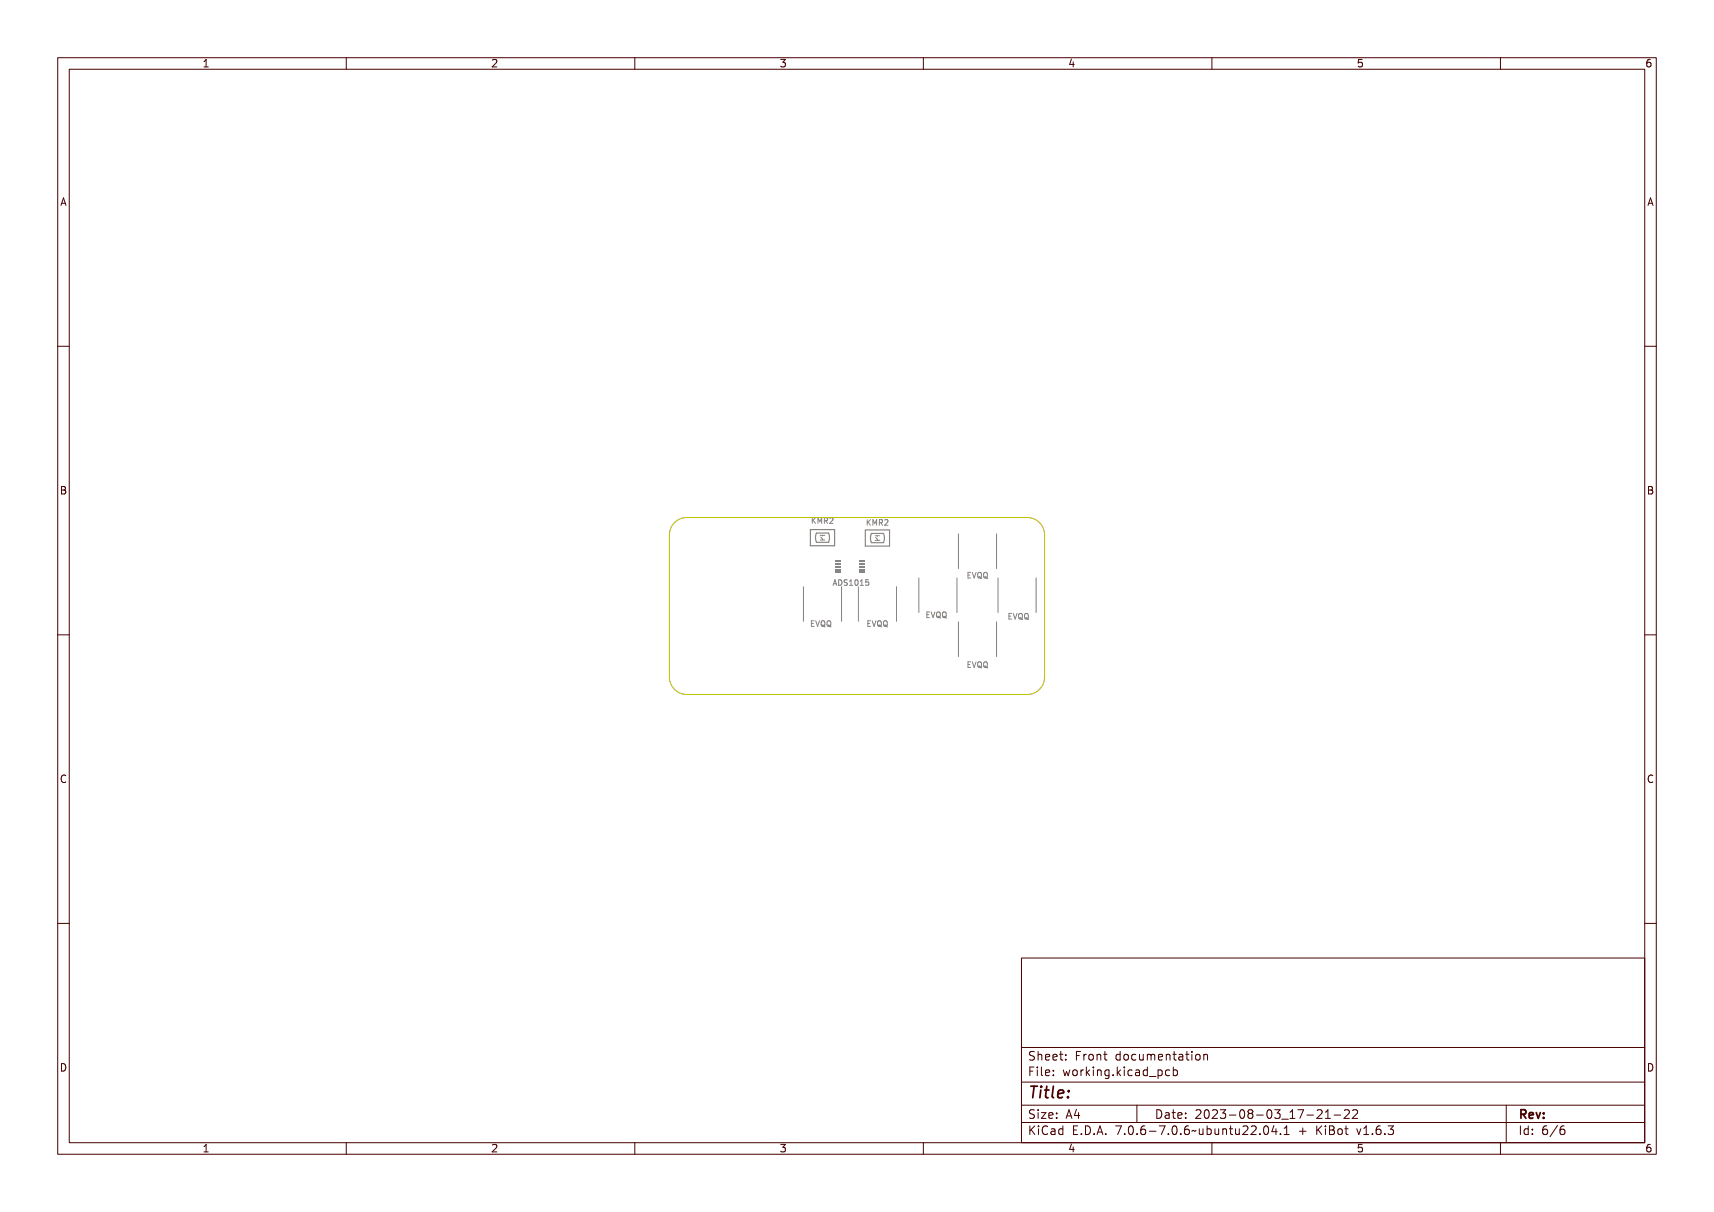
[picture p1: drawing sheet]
<svg xmlns="http://www.w3.org/2000/svg" width="297mm" height="210mm" viewBox="0 0 297 210" stroke-linecap="round" stroke-linejoin="round" font-family="sans-serif">
<g fill="none" stroke="#848484" stroke-width=".17">
<path d="M140.8 89.7v1M140.9 90.1l.4 .6M141.3 89.7l-.5 .6M141.5 89.8h.1v.4l.4-.4h.2l-.4 .4 .4 .5h-.2l-.3-.4-.1 .4h-.1zM142.3 89.8h.1l.2 .5 .2-.5h.1v.9h-.1v-.8l-.2 .5h-.1l-.1-.5v.8h-.1zM143.1 89.8h.2a.26 .26 0 0 1 .4 .2 .26 .26 0 0 1-.2 .3l.3 .4h-.2l-.3-.4h-.1v.4h-.1zM143.2 89.9h.1a.17 .17 0 0 1 .2 .2 .17 .17 0 0 1-.2 .1h-.1zM143.9 89.8a.34 .34 0 0 1 .5 .1 .34 .34 0 0 1-.2 .5l-.2 .2h.4v.1h-.5l.3-.4a.23 .23 0 0 0 0-.4 .23 .23 0 0 0-.3 .1zM150.3 90v1M150.4 90.5l.4 .5M150.8 90l-.5 .6M151 90.1h.2v.4l.4-.4h.1l-.4 .4 .4 .6h-.1l-.3-.5-.1 .5h-.2z"/>
<path d="M151.6 93.6h.8M151.6 92.8h.8M151.7 93.1l.3 .3v.2M151.8 90.1h.1l.2 .5 .2-.5h.2v1h-.2v-.9l-.1 .5h-.1l-.2-.5v.9h-.1zM152 92.8v.1M152.6 90.1h.3a.26 .26 0 0 1 .3 .2 .26 .26 0 0 1-.2 .3l.3 .5h-.1l-.4-.5h-.1v.5h-.1zM152.7 90.2h.2a.17 .17 0 0 1 .2 .2 .17 .17 0 0 1-.2 .1h-.2zM153.4 90.1a.34 .34 0 0 1 .5 .1 .34 .34 0 0 1-.2 .5l-.2 .2h.5v.2h-.6l.3-.5a.23 .23 0 0 0 .1-.4 .23 .23 0 0 0-.4 .1zM167.6 99.2h.6v.2h-.5v.2h.4v.1h-.4v.4h.5v.1h-.6zM168.3 99.2h.1l.3 .9 .2-.9h.1l-.3 1h-.1zM169.2 99.4l.1-.1a.3 .3 0 0 1 .4 .2l-.1 .9-.4-.3zM169.4 99.4a.38 .38 0 0 1 .2 .3 .38 .38 0 0 1-.2 .4l-.1-.4z"/>
<path d="M170 99.4l.1-.1a.3 .3 0 0 1 .4 .2l-.1 .9-.4-.3zM170.1 99.4a.38 .38 0 0 1 .3 .3 .38 .38 0 0 1-.3 .4l-.1-.4zM171 99.2l.1 .3-.1 .6 .1 .2M139.2 101.7v6M140.6 108h.3M141.1 107.6h-.5v.9h.5M141.2 107.6h.5v.1h-.4v.3h.4v.1h-.4v.4h.4v.1h-.5zM141.9 107.6h.1l.2 .9 .2-.9h.2l-.3 1h-.2zM142.8 107.7l.1-.1a.3 .3 0 0 1 .4 .3v.4l-.2 .3 .2 .1h-.1l-.2-.1a.5 .5 0 0 1-.4-.4 .5 .5 0 0 1 .2-.5zM142.9 107.7a.38 .38 0 0 1 .3 .4 .38 .38 0 0 1-.3 .4l-.1-.4zM143.5 107.7l.1-.1a.3 .3 0 0 1 .5 .3v.4l-.2 .3 .1 .1-.2-.1a.5 .5 0 0 1-.4-.4 .5 .5 0 0 1 .1-.5zM143.7 107.7a.38 .38 0 0 1 .3 .4 .38 .38 0 0 1-.3 .4l-.1-.4z"/>
<path d="M144.5 100.5h.2l.3 1h-.1l-.1-.3h-.3l-.1 .3h-.1zM144.6 100.6l.2 .5h-.3zM145.1 100.5a.49 .49 0 0 1 .6 .5 .49 .49 0 0 1-.6 .5zM145.2 100.6a.37 .37 0 0 1 .4 .4 .37 .37 0 0 1-.4 .4zM145.8 101.7v6M146 100.6l.3-.1h.2l-.1 .1a.19 .19 0 0 0-.3 0 .19 .19 0 0 0-.1 .2 .19 .19 0 0 0 .3 .1 .3 .3 0 0 1 .1 .5 .3 .3 0 0 1-.5-.1 .22 .22 0 0 0 .3 .1 .22 .22 0 0 0 .1-.3 .31 .31 0 0 1-.3-.2 .31 .31 0 0 1 0-.3zM146.7 100.6l.4-.1v.9h.2v.1h-.5v-.1h.2v-.8l-.3 .1zM147.5 100.6l.1-.1a.46 .46 0 0 1 .5 .5 .46 .46 0 0 1-.5 .5l-.1-.3zM147.7 100.6a.39 .39 0 0 1 .2 .4 .39 .39 0 0 1-.2 .4l-.1-.4zM148.3 100.6l.4-.1v.9h.2v.1h-.6v-.1h.2v-.8l-.2 .1zM148.7 101.7v6M149.1 100.5h.5v.1h-.4v.3a.32 .32 0 0 1 .4 .1 .32 .32 0 0 1-.1 .4 .32 .32 0 0 1-.5-.1 .25 .25 0 0 0 .4 .1 .25 .25 0 0 0 0-.4 .25 .25 0 0 0-.3 0z"/>
<path d="M150 100.4h.5M150 100.9l.4-.1 .2 .2-.1 .4h-.5M150.4 108h.3M150.8 107.6h-.4v.9h.4M150.9 107.6h.6v.1h-.4v.3h.4v.1h-.4v.4h.4v.1h-.6zM151.6 107.6h.2l.2 .9 .2-.9h.1l-.2 1h-.2zM152.5 107.7l.1-.1a.3 .3 0 0 1 .5 .3v.4l-.2 .3 .1 .1h-.1l-.1-.1a.5 .5 0 0 1-.4-.4 .5 .5 0 0 1 .1-.5zM152.7 107.7a.38 .38 0 0 1 .3 .4 .38 .38 0 0 1-.3 .4l-.1-.4zM153.3 107.7l.1-.1a.3 .3 0 0 1 .5 .3l-.2 .8-.4-.2zM153.5 107.7a.38 .38 0 0 1 .2 .4 .38 .38 0 0 1-.2 .4l-.1-.4zM155.3 101.7v6M159.2 100.1v6"/>
<path d="M160.6 106.5h.3M161.1 106h-.5v1h.5M161.2 106.1h.5v.1h-.4v.3h.4v.1h-.4v.3h.4v.2h-.5zM161.9 106.1h.1l.2 .8 .2-.8h.2l-.3 1h-.2zM162.8 106.2l.1-.1a.3 .3 0 0 1 .4 .3l-.1 .8-.4-.3zM162.9 106.2a.38 .38 0 0 1 .3 .4 .38 .38 0 0 1-.3 .3l-.1-.3zM163.5 106.2l.1-.1a.3 .3 0 0 1 .5 .3v.3l-.2 .3 .1 .2-.2-.1a.5 .5 0 0 1-.4-.4 .5 .5 0 0 1 .1-.5zM163.7 106.2a.38 .38 0 0 1 .3 .4 .38 .38 0 0 1-.3 .3l-.1-.3zM165.8 100.1v6M167.6 114.7h.6v.1h-.5v.3h.4v.1h-.4v.4h.5v.1h-.6zM168.3 114.7h.1l.3 .9 .2-.9h.1l-.3 1h-.1zM169.2 114.8h.1a.3 .3 0 0 1 .4 .2l-.1 .9-.4-.3z"/>
<path d="M169.4 114.8a.38 .38 0 0 1 .2 .4 .38 .38 0 0 1-.2 .4l-.1-.4zM170 114.8h.1a.3 .3 0 0 1 .4 .2l-.1 .9-.4-.3zM170.1 114.8a.38 .38 0 0 1 .3 .4 .38 .38 0 0 1-.3 .4l-.1-.4zM171 114.7l.1 .3-.1 .6 .1 .1M174.8 106.8h.4M175.3 106.3h-.5v1h.5M175.4 106.4h.5v.1h-.4v.2h.4v.2h-.4v.3h.5v.1h-.6zM176.1 106.4h.1l.2 .8 .3-.8h.1l-.3 .9h-.1zM177 106.5l.1-.1a.3 .3 0 0 1 .4 .2v.4l-.1 .3 .1 .1-.1 .1-.2-.2a.5 .5 0 0 1-.4-.3 .5 .5 0 0 1 .2-.5zM177.1 106.5a.38 .38 0 0 1 .3 .3 .38 .38 0 0 1-.3 .4l-.1-.4zM177.8 106.5l.1-.1a.3 .3 0 0 1 .4 .2l-.1 .9-.4-.3zM177.9 106.5a.38 .38 0 0 1 .3 .3 .38 .38 0 0 1-.3 .4l-.1-.4z"/>
<circle cx="147.8" cy="101" r=".09"/>
</g>
<path d="M149.9 91.8h4.2v2.8h-4.2zM151 92.4h2.1a2.09 2.09 0 0 1 0 1.6h-2.1a2.09 2.09 0 0 1 0-1.6z" fill="none" stroke="#848484" stroke-width=".2"/>
<g fill="#848484">
<path d="M144.8 97.1h1v.2h-1z" fill-rule="evenodd"/>
<path d="M148.8 97.1h1v.2h-1z" fill-rule="evenodd"/>
<path d="M144.8 97.6h1v.2h-1z" fill-rule="evenodd"/>
<path d="M148.8 97.6h1v.2h-1z" fill-rule="evenodd"/>
<path d="M144.8 98.1h1v.2h-1z" fill-rule="evenodd"/>
<path d="M148.8 98.1h1v.2h-1z" fill-rule="evenodd"/>
<path d="M144.8 98.6h1v.2h-1z" fill-rule="evenodd"/>
<path d="M148.8 98.6h1v.2h-1z" fill-rule="evenodd"/>
<path d="M144.8 99.1h1v.2h-1z" fill-rule="evenodd"/>
<path d="M148.8 99.1h1v.2h-1z" fill-rule="evenodd"/>
</g>
<path d="M142.1 93.6h.8M142.1 92.8h.8M142.2 93.1l.3 .3v.2M142.5 92.8v.1M166.1 92.5v6M172.7 92.5v6M166.1 107.8v6M172.7 107.8v6M172.9 100.1v6M179.5 100.1v6" fill="none" stroke="#848484" stroke-width=".17"/>
<path d="M140.4 91.8h4.2v2.8h-4.2zM141.5 92.4h2.1a2.09 2.09 0 0 1 0 1.6h-2.1a2.09 2.09 0 0 1 0-1.6z" fill="none" stroke="#848484" stroke-width=".2"/>
<path d="M117.1 90.3l1.2-.5 .7-.1h59a3 3 0 0 1 3 3v24.6a3 3 0 0 1-3 3h-59a3 3 0 0 1-3-3v-24.6a2.99 2.99 0 0 1 1.1-2.4z" fill="none" stroke="#c2c200" stroke-width=".17"/>
<g fill="none" stroke="#480000" stroke-width=".17">
<path d="M10 10h277v190h-277zM12 12h273v186h-273zM60 10v2M110 10v2M160 10v2M210 10v2M260 10v2M10 60h2M285 60h2M10 110h2M285 110h2M10 160h2"/>
<path d="M285 160h2M177 166h108v32h-108zM60 198v2M110 198v2M160 198v2M177 181.5h108M177 187.5h108M177 191.5h108M177 194.5h108M178.1 195.2h.2v.6l.6-.6h.3l-.6 .6 .6 .8h-.2l-.5-.7-.2 .2v.5h-.2zM178.2 185h.9v.2h-.7v.4h.6v.2h-.6v.7h-.2zM178.3 182.4l.5-.1h.2v.2a.31 .31 0 0 0-.5-.1 .31 .31 0 0 0 0 .5 .5 .5 0 0 1 .6 .6 .5 .5 0 0 1-.8 .2l-.1-.2a.34 .34 0 0 0 .4 .1 .34 .34 0 0 0 .1-.5 .47 .47 0 0 1-.5-.2 .47 .47 0 0 1 .1-.5z"/>
<path d="M178.3 192.5l.5-.1h.2v.2a.31 .31 0 0 0-.5-.1 .31 .31 0 0 0 0 .5 .5 .5 0 0 1 .6 .6 .5 .5 0 0 1-.8 .2l-.1-.2a.34 .34 0 0 0 .4 .1 .34 .34 0 0 0 .1-.5 .47 .47 0 0 1-.5-.2 .47 .47 0 0 1 .1-.5zM179.4 182.2h.2v.6a.35 .35 0 0 1 .4-.1 .35 .35 0 0 1 .2 .4v.6h-.2v-.8h-.4v.8h-.2zM179.5 185.4h.4v.9h.4v.2h-.9v-.2h.3v-.8h-.2zM179.5 192.8h.4v.9h.4v.1h-.9v-.1h.3v-.8h-.2zM179.5 195.6h.4v.9h.4v.1h-.9v-.1h.3v-.8h-.2zM179.7 184.9h.2v.3h-.2zM179.7 192.3h.2v.3h-.2zM179.7 195.1h.2v.3h-.2zM180.6 184.9h.4v1.3l.4 .1v.2l-.5-.2v-1.2h-.3zM180.6 192.8h.8v.1l-.6 .8h.6v.1h-.8v-.1l.6-.8h-.6zM180.7 182.8a.49 .49 0 0 1 .6-.1 .49 .49 0 0 1 .2 .5h-.8a.42 .42 0 0 0 .3 .4 .42 .42 0 0 0 .4-.1v.2a.6 .6 0 0 1-.8-.1 .6 .6 0 0 1 .1-.8zM180.7 195.4l.5-.2h.3v.2a.43 .43 0 0 0-.6 0 .43 .43 0 0 0-.2 .5 .43 .43 0 0 0 .2 .5 .43 .43 0 0 0 .6 0v.2a.66 .66 0 0 1-.8-.1 .66 .66 0 0 1-.1-.8z"/>
<path d="M180.8 182.9l.4-.1 .1 .3h-.6zM181.8 195.6h.2a.45 .45 0 0 1 .5 0 .45 .45 0 0 1 .1 .4v.6h-.1v-.1a.38 .38 0 0 1-.5 .2 .38 .38 0 0 1-.2-.5 .38 .38 0 0 1 .4-.2h.3a.35 .35 0 0 0-.3-.4 .35 .35 0 0 0-.4 .2zM181.9 182.8a.49 .49 0 0 1 .6-.1 .49 .49 0 0 1 .2 .5h-.8a.42 .42 0 0 0 .3 .4 .42 .42 0 0 0 .5-.1v.2a.6 .6 0 0 1-.9-.1 .6 .6 0 0 1 .1-.8zM181.9 185.5a.49 .49 0 0 1 .6-.1 .49 .49 0 0 1 .2 .5h-.8a.42 .42 0 0 0 .3 .4 .42 .42 0 0 0 .5-.1v.2a.6 .6 0 0 1-.9-.1 .6 .6 0 0 1 .1-.8zM181.9 192.9a.49 .49 0 0 1 .6-.1 .49 .49 0 0 1 .2 .5h-.8a.42 .42 0 0 0 .3 .4 .42 .42 0 0 0 .5-.1v.2a.6 .6 0 0 1-.9-.1 .6 .6 0 0 1 .1-.8zM182 196.2l.5-.1a.31 .31 0 0 1-.2 .4 .31 .31 0 0 1-.4-.1zM182 182.9l.4-.1 .1 .3h-.6zM182 185.6l.4-.1 .1 .3h-.6zM182 193l.4-.1 .1 .3h-.6zM183 195.7l.4-.2 .2 .2v-.6h.2v1.5h-.2v-.1a.42 .42 0 0 1-.5 .1 .42 .42 0 0 1-.2-.5zM183.2 195.8l.1-.1a.4 .4 0 0 1 .3 .4 .4 .4 0 0 1-.3 .4l-.2-.2zM183.2 182.3h.2v.4h.4v.1h-.4l.1 .8h.3v.1h-.2a.3 .3 0 0 1-.4-.3v-.6h-.3v-.1h.3z"/>
<path d="M183.3 185.4h.2v.3h-.2zM183.3 186.2h.2v.3h-.2zM183.3 192.8h.2v.3h-.2zM183.3 193.6h.2v.2h-.2zM184.5 182.7h.2v.3h-.2zM184.5 183.5h.2v.2h-.2zM185.2 185.4h.2l.2 .8 .1-.5h.2l.2 .5 .1-.8h.2l-.2 1.1h-.2l-.2-.7-.2 .7h-.1zM185.4 195.2h.9v.2h-.7v.4h.6v.2h-.6v.5h.7v.1h-.9zM185.7 192.4h.2l.5 1.4h-.2l-.1-.3h-.5l-.1 .3h-.2zM185.8 192.6l.2 .7h-.4zM186.6 182.3h.9v.2h-.7v.4h.6v.2h-.6v.6h-.2zM186.7 185.5a.52 .52 0 0 1 .8 .4 .52 .52 0 0 1-.8 .4l-.1-.4z"/>
<path d="M186.8 185.6l.1-.1a.39 .39 0 0 1 .4 .4 .39 .39 0 0 1-.4 .4l-.1-.2zM186.9 196.4h.2v.2h-.2zM187.1 192.4h.2v.9h.2v.2h-.2v.3h-.2v-.3h-.6v-.2zM187.1 192.6v.7h-.4zM187.8 195.2a.76 .76 0 0 1 .9 .7 .76 .76 0 0 1-.9 .7zM188 195.4a.57 .57 0 0 1 .5 .5 .57 .57 0 0 1-.5 .6zM188 182.7h.2v.2a.3 .3 0 0 1 .3-.3 .3 .3 0 0 1 .3 .3 .37 .37 0 0 0-.5-.1 .37 .37 0 0 0-.1 .4v.5h-.2zM188 185.4h.2v.2a.3 .3 0 0 1 .3-.3 .3 .3 0 0 1 .3 .3 .37 .37 0 0 0-.5-.1 .37 .37 0 0 0-.1 .4v.6h-.2zM189.1 184.9h.1v.9l.5-.4h.2l-.4 .4 .5 .7h-.2l-.4-.6-.2 .1v.5h-.1zM189.1 182.8a.52 .52 0 0 1 .8 .4 .52 .52 0 0 1-.8 .4l-.1-.4zM189.2 182.9l.1-.1a.39 .39 0 0 1 .4 .4 .39 .39 0 0 1-.4 .4l-.1-.2zM189.3 196.4h.3v.2h-.3z"/>
<path d="M190.2 182.7h.2v.1a.35 .35 0 0 1 .4-.1 .35 .35 0 0 1 .3 .4v.6h-.2l-.1-.8h-.3l-.1 .8h-.2zM190.3 185.4h.4v.9h.4v.2h-.9v-.2h.4v-.8h-.3zM190.5 195.2h.3l.4 1.4h-.2l-.1-.3h-.5l-.1 .3h-.2zM190.6 184.9h.1v.3h-.1zM190.6 195.4l.2 .7h-.4zM191.4 185.4h.2v.1a.35 .35 0 0 1 .4-.1 .35 .35 0 0 1 .3 .4v.7h-.2l-.1-.9h-.3l-.1 .9h-.2zM191.7 182.3h.1v.4h.4v.1h-.4l.1 .8h.3v.1h-.2a.3 .3 0 0 1-.3-.3v-.6h-.3v-.1h.3zM191.7 196.4h.3v.2h-.3zM192.7 185.5l.3-.2 .3 .2v-.1h.2v1a.53 .53 0 0 1-.8 .4v-.2a.36 .36 0 0 0 .4 .1 .36 .36 0 0 0 .2-.4l-.1 .1a.53 .53 0 0 1-.7-.3 .53 .53 0 0 1 .2-.6zM192.8 185.6l.1-.1a.39 .39 0 0 1 .4 .4 .39 .39 0 0 1-.4 .4l-.1-.2zM193.8 195.2h.9l-.5 1.4h-.2l.5-1.2h-.7zM193.9 182.8l.3-.2 .3 .2v-.6h.2v1.5h-.2v-.1a.42 .42 0 0 1-.6 .1 .42 .42 0 0 1-.1-.5z"/>
<path d="M194.1 182.8a.4 .4 0 0 1 .4 .4 .4 .4 0 0 1-.4 .4l-.2-.4zM194.1 186.2h.3v.3h-.3zM195.1 184.9h.2v.9l.4-.4h.3l-.5 .4 .5 .7h-.2l-.4-.6-.1 .1v.5h-.2zM195.1 182.8a.52 .52 0 0 1 .8 .4 .52 .52 0 0 1-.8 .4l-.1-.4zM195.2 182.9l.1-.1a.39 .39 0 0 1 .4 .4 .39 .39 0 0 1-.4 .4l-.1-.2zM195.3 196.4h.3v.2h-.3zM196.3 185.4h.5v.9h.3v.2h-.9v-.2h.4v-.8h-.3zM196.3 195.4a.5 .5 0 0 1 .7-.1 .5 .5 0 0 1 .1 .6 .52 .52 0 0 1-.4 .8 .52 .52 0 0 1-.5-.8zM196.4 182.8a.39 .39 0 0 1 .4-.2 .39 .39 0 0 1 .3 .3 .4 .4 0 0 0-.6 0 .4 .4 0 0 0 0 .6 .4 .4 0 0 0 .6 0 .41 .41 0 0 1-.4 .3 .41 .41 0 0 1-.4-.3v-.5zM196.5 195.4a.57 .57 0 0 1 .4 .9l-.3 .2a.86 .86 0 0 1-.1-1.1zM196.6 184.9h.2v.3h-.2zM197 191.5v3"/>
<path d="M197.4 182.7h.2v.8l.2 .1 .3-.2v-.7h.2v1h-.2v-.1a.35 .35 0 0 1-.4 .2 .35 .35 0 0 1-.3-.5zM197.6 185.5a.39 .39 0 0 1 .4-.2 .39 .39 0 0 1 .3 .3 .4 .4 0 0 0-.6 0 .4 .4 0 0 0 0 .6 .4 .4 0 0 0 .6 0 .41 .41 0 0 1-.4 .3 .41 .41 0 0 1-.4-.3v-.5zM197.7 196.4h.3v.2h-.3zM198.6 182.7h.1l.2-.1a.22 .22 0 0 0 .2 .2 .22 .22 0 0 0 .2-.2l.2 .3 .1 .8h-.2v-.8l-.1-.1-.2 .1v.8h-.1v-.8l-.2-.1-.1 .1v.8h-.1zM198.7 185.4h.1a.45 .45 0 0 1 .5 0 .45 .45 0 0 1 .2 .4v.7h-.2v-.2a.38 .38 0 0 1-.5 .2 .38 .38 0 0 1-.2-.5 .38 .38 0 0 1 .5-.2h.2a.35 .35 0 0 0-.3-.4 .35 .35 0 0 0-.3 .2zM198.7 195.4l.5-.2h.2v.2a.43 .43 0 0 0-.5 0 .43 .43 0 0 0-.1 .5 .48 .48 0 0 1 .7 0 .48 .48 0 0 1-.1 .7 .48 .48 0 0 1-.7-.1l-.1-.6zM198.8 186l.5-.1a.31 .31 0 0 1-.1 .4 .31 .31 0 0 1-.4-.1zM198.9 195.9a.29 .29 0 0 1 .4 .1 .29 .29 0 0 1-.1 .4 .29 .29 0 0 1-.4-.1zM199.9 185.5l.3-.2 .3 .2v-.6h.2v1.6h-.2v-.2a.42 .42 0 0 1-.5 .1 .42 .42 0 0 1-.2-.5zM199.9 182.8a.49 .49 0 0 1 .6-.1 .49 .49 0 0 1 .2 .5h-.7a.42 .42 0 0 0 .2 .4 .42 .42 0 0 0 .5-.1v.2a.6 .6 0 0 1-.8-.1 .6 .6 0 0 1 0-.8zM200 196h.5v.2h-.5zM200 185.6l.1-.1a.39 .39 0 0 1 .4 .4 .39 .39 0 0 1-.4 .4l-.1-.2z"/>
<path d="M200.1 182.9l.3-.1 .2 .3h-.6zM200.1 192.4a.76 .76 0 0 1 1 .7 .76 .76 0 0 1-1 .7zM200.3 192.6a.57 .57 0 0 1 .6 .5 .57 .57 0 0 1-.6 .6zM200.9 186.8l1.2 .1zM201 195.2h.9l-.5 1.4h-.2l.5-1.2h-.7zM201.1 182.7h.1v.1a.35 .35 0 0 1 .5-.1 .35 .35 0 0 1 .2 .4v.6h-.2v-.8h-.4l-.1 .8h-.1zM201.4 192.8h.2a.45 .45 0 0 1 .5 0 .45 .45 0 0 1 .1 .4v.6h-.1v-.1a.38 .38 0 0 1-.5 .2 .38 .38 0 0 1-.2-.5 .38 .38 0 0 1 .4-.2h.3a.35 .35 0 0 0-.3-.4 .35 .35 0 0 0-.4 .2zM201.6 193.4l.5-.1a.31 .31 0 0 1-.2 .4 .31 .31 0 0 1-.4-.1zM202.2 185.4h.2v.1a.46 .46 0 0 1 .6 0 .46 .46 0 0 1 .1 .6 .39 .39 0 0 1-.2 .4 .39 .39 0 0 1-.5-.2v.6h-.2zM202.5 182.3h.2v.4h.4v.1h-.4v.8h.4v.1h-.2a.3 .3 0 0 1-.4-.3v-.6h-.3v-.1h.3zM202.5 185.6l.1-.1a.4 .4 0 0 1 .4 .4 .4 .4 0 0 1-.4 .4l-.2-.2zM202.5 196.4h.3v.2h-.3z"/>
<path d="M202.8 192.4h.2v.4h.4v.1h-.4l.1 .8h.3v.1h-.2a.3 .3 0 0 1-.4-.3v-.6h-.3v-.1h.3zM203.5 182.7h.2a.45 .45 0 0 1 .4 0 .45 .45 0 0 1 .2 .4v.6h-.2v-.1a.38 .38 0 0 1-.5 .2 .38 .38 0 0 1-.2-.5 .38 .38 0 0 1 .5-.2h.2a.35 .35 0 0 0-.2-.4 .35 .35 0 0 0-.4 .2zM203.5 195.4a.5 .5 0 0 1 .7-.1 .5 .5 0 0 1 .1 .6 .52 .52 0 0 1-.4 .8 .52 .52 0 0 1-.5-.8zM203.6 185.5a.39 .39 0 0 1 .4-.2 .39 .39 0 0 1 .3 .3 .4 .4 0 0 0-.5 0 .4 .4 0 0 0 0 .6 .4 .4 0 0 0 .5 0 .41 .41 0 0 1-.4 .3 .41 .41 0 0 1-.4-.3v-.5zM203.7 183.3l.4-.1a.31 .31 0 0 1-.1 .4 .31 .31 0 0 1-.4-.1zM203.7 195.4a.57 .57 0 0 1 .4 .9l-.2 .2a.86 .86 0 0 1-.2-1.1zM203.9 192.9a.49 .49 0 0 1 .6-.1 .49 .49 0 0 1 .2 .5h-.8a.42 .42 0 0 0 .3 .4 .42 .42 0 0 0 .5-.1v.2a.6 .6 0 0 1-.9-.1 .6 .6 0 0 1 .1-.8zM204 193l.4-.1 .1 .3h-.6zM204.7 184.9h.1v.6a.45 .45 0 0 1 .7 0 .45 .45 0 0 1 0 .6 .39 .39 0 0 1-.2 .4 .39 .39 0 0 1-.5-.2v.2h-.1zM204.9 182.3h.2v.4h.4v.1h-.4v.8h.4v.1h-.2a.3 .3 0 0 1-.4-.3v-.6h-.3v-.1h.3zM204.9 185.6l.1-.1a.39 .39 0 0 1 .4 .4 .39 .39 0 0 1-.4 .4l-.1-.2zM204.9 196.4h.3v.2h-.3z"/>
<path d="M205.3 192.8h.2v.3h-.2zM205.3 193.6h.2v.2h-.2zM205.9 182.7h.5v.9h.3v.1h-.9v-.1h.4v-.8h-.3zM205.9 195.4l.5-.2h.2v.2a.43 .43 0 0 0-.5 0 .43 .43 0 0 0-.1 .5 .48 .48 0 0 1 .7 0 .48 .48 0 0 1-.1 .7 .48 .48 0 0 1-.7-.1l-.1-.6zM206.1 195.9a.29 .29 0 0 1 .4 .1 .29 .29 0 0 1-.1 .4 .29 .29 0 0 1-.4-.1zM206.2 182.2h.2v.3h-.2zM207 196l.3-.1 .5 .1 .2-.1a.38 .38 0 0 1-.7 .2l-.3 .1zM207.1 182.8a.52 .52 0 0 1 .8 .4 .52 .52 0 0 1-.8 .4l-.1-.4zM207.3 182.9l.1-.1a.39 .39 0 0 1 .4 .4 .39 .39 0 0 1-.4 .4l-.2-.2zM207.4 192.5a.53 .53 0 0 1 .8 .1 .53 .53 0 0 1-.3 .7l-.3 .4h.7v.1h-.9v-.1l.3-.4a.49 .49 0 0 0 .2-.7l-.5 .1zM208.3 182.7h.1v.1a.35 .35 0 0 1 .5-.1 .35 .35 0 0 1 .2 .4v.6h-.2v-.8h-.4l-.1 .8h-.1zM208.3 195.6h.1l.1 .8 .2 .1 .2-.2v-.7h.2v1h-.2v-.1a.35 .35 0 0 1-.4 .2 .35 .35 0 0 1-.2-.5z"/>
<path d="M208.7 192.6a.5 .5 0 0 1 .6-.1 .5 .5 0 0 1 .2 .6 .52 .52 0 0 1-.5 .8 .52 .52 0 0 1-.4-.8zM208.9 192.6a.57 .57 0 0 1 .4 .9l-.3 .2a.86 .86 0 0 1-.1-1.1zM209.5 195.1h.2v.6a.45 .45 0 0 1 .6-.1 .45 .45 0 0 1 .1 .7 .39 .39 0 0 1-.3 .4 .39 .39 0 0 1-.4-.2v.1h-.2zM209.7 195.8l.1-.1a.4 .4 0 0 1 .4 .4 .4 .4 0 0 1-.4 .4l-.1-.2zM209.8 192.5a.53 .53 0 0 1 .8 .1 .53 .53 0 0 1-.3 .7l-.3 .4h.7v.1h-.9v-.1l.3-.4a.49 .49 0 0 0 .2-.7l-.5 .1zM210 198v2M210.7 195.6h.2v.8l.2 .1 .2-.2v-.7h.2v1h-.2v-.1a.35 .35 0 0 1-.4 .2 .35 .35 0 0 1-.2-.5zM211 192.4a.46 .46 0 0 1 .6 0 .46 .46 0 0 1 .1 .6l-.1 .1a.45 .45 0 0 1 .2 .6 .45 .45 0 0 1-.6 .2l-.2-.1v-.2a.35 .35 0 0 0 .5 .1 .35 .35 0 0 0 0-.5h-.3v-.2a.28 .28 0 0 0 .4-.1 .28 .28 0 0 0 0-.3 .28 .28 0 0 0-.4 0h-.2zM211.9 195.6h.2v.1a.35 .35 0 0 1 .4-.1 .35 .35 0 0 1 .2 .4v.6h-.2v-.8h-.4v.8h-.2zM212.4 193.2h.5v.2h-.5zM213.3 195.2h.2v.4h.4v.1h-.4v.8h.4v.1h-.2a.3 .3 0 0 1-.4-.3v-.6h-.3v-.1h.3zM213.5 192.6a.5 .5 0 0 1 .6-.1 .5 .5 0 0 1 .2 .6 .52 .52 0 0 1-.5 .8 .52 .52 0 0 1-.4-.8z"/>
<path d="M213.7 192.6a.57 .57 0 0 1 .4 .9l-.3 .2a.86 .86 0 0 1-.1-1.1zM214.3 195.6h.2v.8l.2 .1 .2-.2v-.7h.2v1h-.2v-.1a.35 .35 0 0 1-.4 .2 .35 .35 0 0 1-.2-.5zM214.7 192.5a.41 .41 0 0 1 .7-.1 .41 .41 0 0 1-.2 .7 .42 .42 0 0 1 .2 .6 .42 .42 0 0 1-.7 0 .42 .42 0 0 1 .2-.6l-.3-.2zM215.5 195.3a.53 .53 0 0 1 .8 .1 .53 .53 0 0 1-.3 .7l-.3 .4h.6v.1h-.9v-.1l.4-.4a.49 .49 0 0 0 .2-.8l-.5 .2zM216 193.2h.5v.2h-.5zM216.7 195.3a.53 .53 0 0 1 .8 .1 .53 .53 0 0 1-.3 .7l-.3 .4h.6v.1h-.9v-.1l.4-.4a.49 .49 0 0 0 .2-.8l-.5 .2zM217.1 192.6a.5 .5 0 0 1 .7-.1 .5 .5 0 0 1 .1 .6 .52 .52 0 0 1-.5 .8 .52 .52 0 0 1-.4-.8zM217.3 192.6a.57 .57 0 0 1 .4 .9l-.3 .2a.86 .86 0 0 1-.1-1.1zM218.2 196.4h.2v.2h-.2zM218.2 192.4a.46 .46 0 0 1 .6 0 .46 .46 0 0 1 .1 .6l-.1 .1a.45 .45 0 0 1 .2 .6 .45 .45 0 0 1-.6 .2l-.2-.1v-.2a.35 .35 0 0 0 .5 .1 .35 .35 0 0 0 0-.5h-.3v-.2a.28 .28 0 0 0 .4-.1 .28 .28 0 0 0 0-.3 .28 .28 0 0 0-.4 0h-.2zM219.2 195.4a.5 .5 0 0 1 .6-.1 .5 .5 0 0 1 .2 .6 .52 .52 0 0 1-.5 .8 .52 .52 0 0 1-.5-.8zM219.2 194.2l1.3 .1z"/>
<path d="M219.4 195.4a.57 .57 0 0 1 .3 .9l-.2 .2a.86 .86 0 0 1-.1-1.1zM220.7 192.5l.5-.1v1.3h.3v.1h-.8v-.1h.3v-1.1h-.3zM220.8 195.2h.2v.9h.2v.2h-.2v.3h-.2v-.3h-.6v-.2zM220.8 195.4v.7h-.4zM221.8 196.4h.2v.2h-.2zM221.8 192.4h.9l-.5 1.4h-.2l.5-1.2h-.7zM222.8 195.3l.5-.1v1.3h.3v.1h-.8v-.1h.3v-1.1h-.3zM223.2 193.2h.5v.2h-.5zM224.2 192.5a.53 .53 0 0 1 .8 .1 .53 .53 0 0 1-.3 .7l-.3 .4h.7v.1h-.9v-.1l.3-.4a.49 .49 0 0 0 .2-.7l-.5 .1zM225.4 195.5h.2v.4h.4v.2h-.4v.4h-.2v-.4h-.4v-.2h.4zM225.5 192.5l.5-.1v1.3h.3v.1h-.8v-.1h.3v-1.1h-.3zM226.8 193.2h.5v.2h-.5z"/>
<path d="M227.5 195.2h.2v.6l.6-.6h.2l-.6 .6 .6 .8h-.2l-.5-.7-.1 .2v.5h-.2zM227.8 192.5a.53 .53 0 0 1 .8 .1 .53 .53 0 0 1-.2 .7l-.4 .4h.7v.1h-.9v-.1l.3-.4a.49 .49 0 0 0 .2-.7l-.5 .1zM228.8 195.6h.4v.9h.4v.1h-.9v-.1h.4v-.8h-.3zM229 192.5a.53 .53 0 0 1 .8 .1 .53 .53 0 0 1-.2 .7l-.4 .4h.7v.1h-.9v-.1l.3-.4a.49 .49 0 0 0 .2-.7l-.5 .1zM229.1 195.1h.1v.3h-.1zM229.9 195.2h.4a.35 .35 0 0 1 .5 .2 .35 .35 0 0 1-.3 .5 .41 .41 0 0 1 .3 .5 .41 .41 0 0 1-.5 .2h-.4zM230.1 196h.2a.27 .27 0 0 1 .3 .2 .27 .27 0 0 1-.3 .3h-.2zM230.1 195.4h.2a.23 .23 0 0 1 .3 .2 .23 .23 0 0 1-.3 .2h-.2zM231.2 193.2h1.1M231.2 195.7a.52 .52 0 0 1 .8 .4 .52 .52 0 0 1-.8 .4l-.1-.4zM231.3 195.8l.1-.1a.39 .39 0 0 1 .4 .4 .39 .39 0 0 1-.4 .4l-.1-.2zM232.6 195.2h.1v.4h.4v.1h-.4l.1 .8h.3v.1h-.2a.3 .3 0 0 1-.3-.3v-.6h-.3v-.1h.3z"/>
<path d="M233 192.4l.2-.1h.3l.2 .1 .1 .3-.1 .2-.8 .9h.9M234.4 192.4l.2-.1h.4l.2 .1v.3v.2l-.9 .9h.9M234.6 195.6h.2l.3 .9 .4-.9h.2l-.4 1h-.3zM236 195.3l.5-.1v1.3h.3v.1h-.8v-.1h.3v-1.1h-.3zM237.4 196.4h.3v.2h-.3zM238.4 195.4l.5-.2h.2v.2a.43 .43 0 0 0-.5 0 .43 .43 0 0 0-.1 .5 .48 .48 0 0 1 .7 0 .48 .48 0 0 1-.1 .7 .48 .48 0 0 1-.7-.1l-.1-.6zM238.6 195.9a.29 .29 0 0 1 .4 .1 .29 .29 0 0 1-.1 .4 .29 .29 0 0 1-.4-.1zM239.8 196.4h.3v.2h-.3zM240.7 195.2a.46 .46 0 0 1 .6 0 .46 .46 0 0 1 .1 .6l-.1 .1a.45 .45 0 0 1 .2 .6 .45 .45 0 0 1-.6 .2l-.2-.1v-.2a.35 .35 0 0 0 .5 .1 .35 .35 0 0 0 0-.5l-.3-.1v-.1a.28 .28 0 0 0 .4-.1 .28 .28 0 0 0 0-.3 .28 .28 0 0 0-.4 0h-.2zM260 198v2M261 191.5v6.5M263.2 195.2h.8v.2h-.3v1.1h.3v.1h-.8v-.1h.3v-1.1h-.3z"/>
<path d="M264.4 195.7l.3-.2 .3 .2v-.6h.2v1.5h-.2v-.1a.42 .42 0 0 1-.5 .1 .42 .42 0 0 1-.2-.5zM264.6 195.8l.1-.1a.4 .4 0 0 1 .3 .4 .4 .4 0 0 1-.3 .4l-.2-.2zM265.9 195.6h.2v.3h-.2zM265.9 196.4h.2v.2h-.2zM268.1 195.4l.5-.2h.2v.2a.43 .43 0 0 0-.5 0 .43 .43 0 0 0-.2 .5 .48 .48 0 0 1 .7 0 .48 .48 0 0 1-.1 .7 .48 .48 0 0 1-.6-.1l-.2-.6zM268.2 195.9a.29 .29 0 0 1 .4 .1 .29 .29 0 0 1 0 .4 .29 .29 0 0 1-.4-.1zM269.9 195.2h.2l-.8 1.6h-.2zM270.5 195.4l.5-.2h.2v.2a.43 .43 0 0 0-.5 0 .43 .43 0 0 0-.2 .5 .48 .48 0 0 1 .7 0 .48 .48 0 0 1 0 .7 .48 .48 0 0 1-.7-.1l-.1-.6zM270.6 195.9a.29 .29 0 0 1 .4 .1 .29 .29 0 0 1 0 .4 .29 .29 0 0 1-.4-.1z"/>
<circle cx="196.7" cy="195.9" r=".13"/>
<circle cx="203.9" cy="195.9" r=".13"/>
<circle cx="209" cy="193.1" r=".13"/>
<circle cx="213.8" cy="193.1" r=".13"/>
<circle cx="215" cy="193.4" r=".29"/>
<circle cx="215" cy="192.8" r=".25"/>
<circle cx="217.4" cy="193.1" r=".13"/>
<circle cx="219.5" cy="195.9" r=".13"/>
</g>
<g fill="none" stroke="#480000" stroke-width=".3">
<path d="M178.1 188.4h1.4v.2h-.6v1.7h-.2v-1.7h-.6zM179.9 188.8h.7v1.3h.4v.2h-1.2v-.2h.5v-1.1h-.4zM180.3 188.3h.3v.3h-.3zM181.8 188.4h.2v.4h.6v.2h-.6v1l.2 .1h.4v.2a.55 .55 0 0 1-.8-.5v-.8h-.4v-.2h.4zM183 188.3h.6l.1 1.6 .1 .2h.4v.2a.54 .54 0 0 1-.8-.5v-1.4h-.4zM184.8 189a.65 .65 0 0 1 .8-.1 .65 .65 0 0 1 .3 .7h-1.1a.56 .56 0 0 0 .4 .5 .56 .56 0 0 0 .6-.1v.2a.81 .81 0 0 1-1.1-.1 .81 .81 0 0 1 .1-1.1zM185 189.1l.3-.1a.37 .37 0 0 1 .3 .4h-.8zM186.7 188.9h.3v.4h-.3zM186.7 189.9h.3v.4h-.3zM263.1 192.4a.73 .73 0 0 1 .9 .2v.3l-.3 .3 .5 .6h-.2l-.3-.4-.2-.2h-.2v.6h-.2zM263.3 192.6h.2a.26 .26 0 0 1 .3 .2 .26 .26 0 0 1-.2 .3h-.3zM264.5 192.9a.49 .49 0 0 1 .6-.1 .49 .49 0 0 1 .2 .5h-.8a.42 .42 0 0 0 .3 .4 .42 .42 0 0 0 .4-.1v.2a.6 .6 0 0 1-.8-.1 .6 .6 0 0 1 .1-.8z"/>
<path d="M264.6 193l.3-.1 .2 .3h-.6zM265.5 192.8h.2l.3 .9 .3-.9h.2l-.4 1h-.2zM267.1 192.8h.2v.3h-.2zM267.1 193.6h.2v.2h-.2z"/>
</g>
<text font-size="2.7" fill="#480000" x="178" y="190.3">Title:</text>
<g font-size="2" fill="#480000">
<text x="178" y="183.7">Sheet: Front documentation</text>
<text x="178" y="186.5">File: working.kicad_pcb</text>
<text x="178" y="193.9">Size: A4</text>
<text x="178" y="196.6">KiCad E.D.A. 7.0.6-7.0.6~ubuntu22.04.1 + KiBot v1.6.3</text>
<text x="200" y="193.9">Date: 2023-08-03_17-21-22</text>
<text x="263" y="196.6">Id: 6/6</text>
<text x="263" y="193.9">Rev:</text>
</g>
<g font-size="1.7" fill="#480000">
<text x="35" y="11.7">1</text>
<text x="85" y="11.7">2</text>
<text x="135" y="11.7">3</text>
<text x="185" y="11.7">4</text>
<text x="235" y="11.7">5</text>
<text x="285" y="11.7">6</text>
<text x="10.5" y="35.7">A</text>
<text x="285.5" y="35.7">A</text>
<text x="10.5" y="85.6">B</text>
<text x="285.5" y="85.6">B</text>
<text x="10.5" y="135.7">C</text>
<text x="285.5" y="135.7">C</text>
<text x="10.5" y="185.6">D</text>
<text x="285.5" y="185.6">D</text>
<text x="35" y="199.7">1</text>
<text x="85" y="199.7">2</text>
<text x="135" y="199.7">3</text>
<text x="185" y="199.7">4</text>
<text x="235" y="199.7">5</text>
<text x="285" y="199.7">6</text>
</g>
<g font-size="1.3" fill="#848484">
<text x="141.4" y="90.7">KMR2</text>
<text x="150.9" y="91.1">KMR2</text>
<text x="144.2" y="101.5">ADS1015</text>
<text x="167.5" y="100.2">EVQQ</text>
<text x="161" y="107.1">EVQQ</text>
<text x="175.3" y="107.3">EVQQ</text>
<text x="141" y="108.6">EVQQ</text>
<text x="150.8" y="108.6">EVQQ</text>
<text x="167.5" y="115.7">EVQQ</text>
</g>
</svg>
